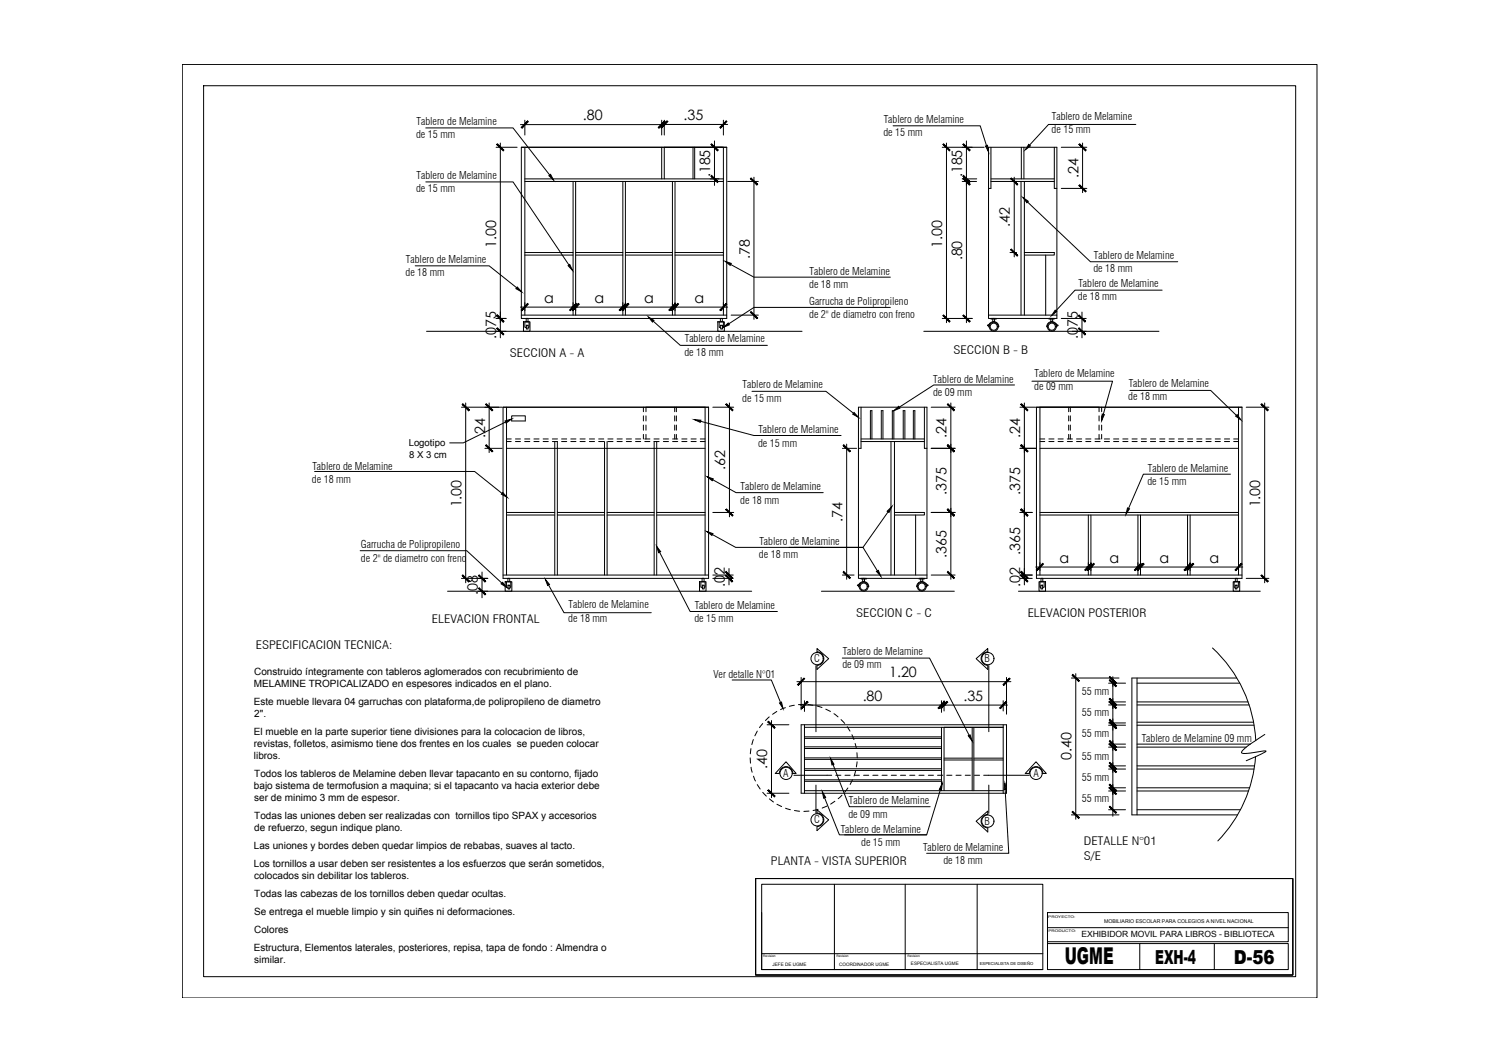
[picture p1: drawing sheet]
<svg xmlns="http://www.w3.org/2000/svg" width="420mm" height="297mm" viewBox="0 0 420 297" stroke-linecap="round" stroke-linejoin="round" font-family="sans-serif">
<!-- layer: 03 -->
<path d="M51 18h317.7v261.4h-317.7z" fill="none" stroke="#000" stroke-width=".28"/>
<!-- layer: Textos -->
<path d="M57 24h305.7v249.4h-305.7z" fill="none" stroke="#000" stroke-width=".28"/>
<!-- layer: LAZO -->
<g fill="none" stroke="#000" stroke-width=".28">
<path d="M146.9 33.7v4.1M185.2 33.7v4.1M185.9 33.7v4.1M200 39.5v12.4M202.5 33.7v4.1M203.7 34.8l-58 .1M270.5 39.5v12.4M138.9 41.2h5.9M140.1 40v50.3M145.9 41.2h57.5v48h-57.5zM146.9 41.2v47M146.9 50.8h55.6"/>
<path d="M146.9 50.1h55.6M160.4 50.8v37.4M161.1 50.8v37.4M174.3 50.8v37.4M175.1 50.8v37.4M185.2 41.2v8.9M185.9 41.2v8.9M188.2 50.8v37.4M188.9 50.8v37.4M194 41.2v8.9M194.5 41.2v8.9M202.5 41.2v47"/>
<path d="M203.7 50.8h8.6M211 49.6v39.8M263.8 41.2h11.7M264.9 40v50.3M269.3 50.8h4.1M269.3 50.1h4.1M270.5 49.6v40.7M276.7 41.2h19.1v48h-19.1zM277.4 50.8h17.7M277.4 50.1h17.7M277.4 41.2v11.5h-.7M283.9 49.6v22.3"/>
<path d="M285.8 50.8v37.4M285.9 41.2v8.9M286.6 41.2v8.9M286.7 50.8v37.4M295.1 41.2v11.5h.7M297.1 41.2h7.1M297.1 52.7h7.1M303 40v13.9M146.9 70.7h13.5M146.9 71.4h13.5M161.1 70.7h13.2M161.1 71.4h13.2"/>
<path d="M175.1 70.7h13.1M175.1 71.4h13.1M188.9 70.7h13.6M188.9 71.4h13.6M282.7 70.7h1.9M286.7 70.7h8.4v.7h-8.4M292.7 71.4v16.8M119.4 92.8h105.1M138.9 89.2h2.8M140.1 87.4v7.2M145.7 86h58M145.9 88.2h57.5"/>
<path d="M146.5 90.1h1.9v2.7h-1.9zM147.3 89.2h.5v.9h-.5zM147.3 91.7h-.4v-1.6h1.2v1.6h-.3M147.3 91.1h.5v1h-.5zM200.9 90.1h1.8v2.7h-1.8zM201.6 89.2h.6v.9h-.6zM201.7 91.7h-.4v-1.6h1.2v1.6h-.3M201.7 91.1h.5v1h-.5zM204.7 88.2h7.6M258.6 92.8h65.8M263.8 89.2h8.3M276.7 88.2h19.1"/>
<path d="M276.7 91.5h.2M276.7 91.5a1.42 1.42 0 0 1 1.5-1.5 1.42 1.42 0 0 1 1.4 1.5h-.2M276.8 91l-.3 .2M277.1 90.5l-.6 .7M277.4 89.2h1.5v.1h-1.5zM277.9 89.3v.8h.5v-.8M277.9 89.2h.5M293 91.5h.2M293 91.5a1.42 1.42 0 0 1 1.4-1.5 1.42 1.42 0 0 1 1.4 1.5h-.2M293.6 89.2h1.5v.1h-1.5zM294.1 89.3v.8h.6v-.8M294.1 89.2h.6"/>
<path d="M295.5 90.5l.6 .7M295.7 91l.3 .2M297.1 89.2h7M302.9 87.4v7.2M129.2 114h11.4M130.4 112.8v50.4M136.9 112.8v13.9M140.8 114h57.5v47.9h-57.5zM141.8 114v47M197.4 114v47M199.5 114h5.9M204.2 112.8v31.9"/>
<path d="M240.3 114h19.2v47.9h-19.2zM241 114v11.5h-.7M258.8 114v11.5h.7M260.7 114h6.6M266.2 112.8v49.4M285.5 114h4.4M286.7 112.8v49.4M290.1 114h57.6v47.9h-57.6zM291.1 114v47M346.7 114v47M348.8 114h6.4M354 112.8v50.4"/>
<path d="M135.7 125.5h4.9M141.8 125.5h55.6M155.3 125.5v35.5M156 125.5v35.5M169.2 125.5v35.5M169.9 125.5v35.5M183.1 125.5v35.5M183.8 125.5v35.5M235.8 125.5h4M237 124.3v37.9M241 123.6h17.8M241 122.9h17.8"/>
<path d="M243.6 122.9v-7.9h.5v7.9M246.7 122.9v-7.9h.5v7.9M249.4 123.6v37.4M249.8 122.9v-7.9h.4v7.9M250.4 123.6v37.4M252.8 122.9v-7.9h.5v7.9M255.7 122.9v-7.9h.4v7.9M260.7 125.5h6.6M285.5 125.5h4.4M291.1 125.5h55.6M141.8 143.5h13.5M141.8 144.2h13.5"/>
<path d="M156 143.5h13.2M156 144.2h13.2M169.9 143.5h13.2M169.9 144.2h13.2M183.8 143.5h13.6M183.8 144.2h13.6M199.5 143.5h5.9M204.1 159.2v4.5M250.4 143.5h8.4v.7h-8.4M256.3 144.2v16.8M260.7 143.5h6.6M285.5 143.5h3.4"/>
<path d="M286.7 159.2v4.5M289.9 158.8h58M291.1 143.5h55.6M291.1 144.2h55.6M304.6 144.2v16.8M305.4 144.2v16.8M318.5 144.2v16.8M319.2 144.2v16.8M332.4 144.2v16.8M333.1 144.2v16.8M125.3 165.5h85.1M129.2 161.9h7.3"/>
<path d="M134.9 160.1v7.2M140.8 161h57.5M141.4 162.9h1.9v2.6h-1.9zM142.2 161.9h.5v1h-.5zM142.2 164.4h-.4v-1.5h1.2v1.5h-.3M142.2 163.8h.5v1.1h-.5zM195.8 162.9h1.8v2.6h-1.8zM196.5 161.9h.6v1h-.6zM196.6 164.4h-.4v-1.5h1.2v1.5h-.3M196.6 163.8h.5v1.1h-.5zM199.5 161h5.7M199.5 161.9h5.7"/>
<path d="M229.9 165.5h37.2M235.8 161h3.3M240.3 161h19.2M240.4 163.8l-.3 .2M240.5 164.3l-.2-.1a1.42 1.42 0 0 1 1.5-1.4 1.42 1.42 0 0 1 1.4 1.4l-.2 .1M240.7 163.3l-.6 .6M241 161.9h1.5v.2h-1.5zM241.5 162.1v.8h.5v-.8M241.5 161.9h.5M256.6 164.3h.2M256.6 164.2a1.42 1.42 0 0 1 1.4-1.4 1.42 1.42 0 0 1 1.4 1.4l-.1 .1M257.2 161.9h1.6v.2h-1.6z"/>
<path d="M257.7 162.1v.8h.6v-.8M257.7 161.9h.6M259.1 163.3l.7 .5M259.4 163.8h.3M260.7 161h6.6M285.1 165.5h67.7M285.5 161h3.4M285.5 161.9h3.4M290.1 161h57.6M290.8 162.9h1.9v2.6h-1.9zM291.4 164.4h-.3v-1.5h1.2v1.5h-.4M291.4 163.8h.5v1.1h-.5z"/>
<path d="M291.4 161.9h.5v1h-.5zM345.2 162.9h1.8v2.6h-1.8zM345.8 164.4h-.3v-1.5h1.1v1.5h-.3M345.8 163.8h.5v1.1h-.5zM345.8 161.9h.5v1h-.5zM348.8 161.9h6.4M223.1 190.8h59.9M224 197.4h58M224.3 189.7v9M225.2 196.2v3M228.7 181.6l3.3 2.8-3.3 3v-1.1a1.88 1.88 0 0 0 1.9-1.9 1.88 1.88 0 0 0-1.9-1.9zM263.5 196.2v3.2"/>
<path d="M264.3 196.2v2.9M273.2 184.4l3.3-2.8v.9a1.88 1.88 0 0 0-1.9 1.9 1.88 1.88 0 0 0 1.9 1.9v1.1zM280.8 196.2v2.9M281.7 189.7v10.2M299.9 189.8h13.3M301.1 188.6v40.8M310.3 191.3h4.8M310.3 196.5h4.8M310.3 197.4h4.8M311.5 189.4v8.9M311.5 195.6v8.8M311.5 190.4v1.8"/>
<path d="M318.3 191.3h28.7M318.3 196.5h31M318.3 197.4h31.3M318.3 189.8v38.3M339.4 181.4a37.7 37.7 0 0 1 12.1 25.9M346.2 189.8h-29.4v38.3h29.6M214.7 202.9h6.1M216 201.7v21.6M220 213.3l2.9 3.2h-1a1.88 1.88 0 0 0-1.9-1.9 1.88 1.88 0 0 0-1.8 1.9h-1.2zM224.3 202.9h57.4v19.2h-57.4zM225.2 218.7h38.3M225.2 218.3h38.3"/>
<path d="M225.2 203.6h55.6M225.2 206.3h38.3M225.2 206.7h38.3M225.2 202.9v19.2M225.2 215.7h38.3M225.2 215.2h38.3M225.2 212.6h38.3M225.2 212.2h38.3M225.2 209.6h38.3M225.2 209.1h38.3M263.5 203.6v17.8M264.3 203.6v17.8"/>
<path d="M264.3 212.8h7.8M264.3 212.3h7.8M272.1 203.6v17.8M272.6 203.6v17.8M272.6 212.8h8.2M272.6 212.3h8.2M280.8 202.9v19.2M290 213.3l2.9 3.2h-1a1.88 1.88 0 0 0-1.9-1.9 1.88 1.88 0 0 0-1.9 1.9h-1.1zM310.3 215.3h4.8M310.3 214.4h4.8M310.3 209.2h4.8M310.3 208.3h4.8"/>
<path d="M310.3 203h4.8M310.3 202.4h4.8M311.5 201.3v8.8M311.5 207.3v8.9M311.5 213.5v8.9M311.5 219.6v8.9M318.3 215.3h32.7M318.3 214.4h32.9M318.3 209.2h30.5M318.3 208.3h31.7M318.3 203h32.7M318.3 202.2h32.6"/>
<path d="M351.5 211.8a37.7 37.7 0 0 1-10.6 23.6M354 205.6a25.5 25.5 0 0 0-6.4 4.9l-.1 .2a2.82 2.82 0 0 0 2.5 .1l4.4-.5-1.3 .8-4.3 1.9M214.7 222.1h6.1M225.2 221.4h55.6M228.7 226.7l3.3 2.8-3.3 3v-1.1a1.88 1.88 0 0 0 1.9-1.9 1.88 1.88 0 0 0-1.9-1.9zM276.5 231.8a1.88 1.88 0 0 1-1.9-1.9 1.88 1.88 0 0 1 1.9-1.9v-.9l-3.3 2.8 3.3 3v-1.1M299.9 228.1h13.3M310.3 226.7h4.8M310.3 221.4h4.8M310.3 220.6h4.8M318.3 226.7h28.9M318.3 221.4h31.2"/>
<path d="M318.3 220.6h31.5"/>
<circle cx="278.2" cy="91.5" r="1.25"/>
<circle cx="278.2" cy="91.5" r=".99"/>
<circle cx="294.4" cy="91.5" r="1.25"/>
<circle cx="294.4" cy="91.5" r=".99"/>
<circle cx="241.8" cy="164.2" r="1.25"/>
<circle cx="241.8" cy="164.2" r=".99"/>
<circle cx="258" cy="164.2" r="1.25"/>
<circle cx="258" cy="164.2" r=".99"/>
<circle cx="228.7" cy="184.4" r="1.71"/>
<circle cx="276.5" cy="184.4" r="1.71"/>
<circle cx="220" cy="216.5" r="1.71"/>
<circle cx="290" cy="216.5" r="1.71"/>
<circle cx="228.7" cy="229.5" r="1.71"/>
<circle cx="276.5" cy="229.9" r="1.71"/>
</g>
<!-- layer: 0 -->
<g fill="#000" stroke="#000" stroke-width=".28">
<path d="M147.7 33.9l-1.6 2 1.8-1.8zM145.9 35.6l1.8-1.7-1.6 2z"/>
<path d="M184.2 35.6l.2 .3 1.6-2zM186 33.9l.2 .2-1.8 1.8z"/>
<path d="M186.7 33.9l-1.6 2 1.9-1.9zM185 35.6l1.7-1.7-1.6 2z"/>
<path d="M201.5 35.6l.2 .3 1.6-2zM203.3 33.9l.2 .1-1.8 1.9z"/>
<path d="M139 40.4l1.9 1.8 .1-.2zM139 40.4l.2-.1 1.8 1.7z"/>
<path d="M199.2 40.3l-.2 .1 2 1.6zM199 40.4l2 1.6-.2 .2z"/>
<path d="M199 49.3l1.8 1.8 .2-.2zM199.2 49.1l1.8 1.8-2-1.6z"/>
<path d="M210.1 50l1.8 1.8 .2-.2zM210.1 50l.1-.2 1.9 1.8z"/>
<path d="M264 40.4l1.7 1.8 .2-.2zM264 40.4l.1-.1 1.8 1.7z"/>
<path d="M269.7 40.3l-.1 .1 1.9 1.6zM269.6 40.4l1.9 1.6-.2 .2z"/>
<path d="M269.6 50l1.7 1.8 .2-.2zM269.6 50l.1-.2 1.8 1.8z"/>
<path d="M269.6 49.3l1.7 1.8 .2-.2zM269.7 49.1l1.8 1.8-1.9-1.6z"/>
<path d="M282.9 50l1.8 1.8 .2-.2zM282.9 50l.2-.2 1.8 1.8z"/>
<path d="M302.2 51.7l-.2 .2 2 1.7zM302 51.9l2 1.7-.2 .1z"/>
<path d="M302 40.4l1.8 1.8 .2-.2zM302 40.4l.2-.1 1.8 1.7z"/>
<path d="M282.9 69.9l2 1.6-1.8-1.8zM282.9 69.9l2 1.6-.2 .2z"/>
<path d="M139 88.3l2 1.7-1.8-1.8zM139 88.3l2 1.7-.1 .2z"/>
<path d="M139 88.3l2 1.7-1.8-1.8zM139 88.3l2 1.7-.1 .2z"/>
<path d="M139 91.9l1.9 1.9 .1-.2zM139 91.9l.2-.1 1.8 1.8z"/>
<path d="M147.7 85l-1.6 2 1.8-1.8zM147.7 85l-1.6 2-.2-.2z"/>
<path d="M161.2 85l-1.8 1.8 .2 .2zM161.2 85l.2 .2-1.8 1.8z"/>
<path d="M161.9 85l-1.6 2 1.9-1.8zM161.9 85l-1.6 2-.1-.2z"/>
<path d="M173.3 86.8l.2 .2 1.6-2zM175.1 85l.2 .2-1.8 1.8z"/>
<path d="M175.9 85l-1.6 2 1.7-1.8zM175.9 85l-1.6 2-.3-.2z"/>
<path d="M187.2 86.8l.2 .2 1.6-2zM189 85l.2 .2-1.8 1.8z"/>
<path d="M189.8 85l-1.7 2 1.8-1.8zM189.8 85l-1.7 2-.2-.2z"/>
<path d="M201.5 86.8l.2 .2 1.6-2zM203.3 85l.2 .2-1.8 1.8z"/>
<path d="M210.2 87.2l-.1 .2 2 1.6zM210.1 87.4l2 1.6-.2 .2z"/>
<path d="M264 88.3l1.9 1.7-1.8-1.8zM264 88.3l1.9 1.7-.2 .2z"/>
<path d="M269.6 88.3l1.9 1.7-1.8-1.8zM269.6 88.3l1.9 1.7-.2 .2z"/>
<path d="M302.1 88.2l-.2 .1 1.9 1.7zM301.9 88.3l1.9 1.7-.1 .2z"/>
<path d="M301.9 91.9l1.8 1.9 .1-.2zM302.1 91.8l1.7 1.8-1.9-1.7z"/>
<path d="M129.4 113.2l1.8 1.8 .2-.2zM129.4 113.2l.2-.2 1.8 1.8z"/>
<path d="M135.9 113.2l1.8 1.8 .2-.2zM135.9 113.2l.2-.2 1.8 1.8z"/>
<path d="M203.2 113.2l1.8 1.8 .2-.2zM203.2 113.2l.2-.2 1.8 1.8z"/>
<path d="M265.2 113.2l1.8 1.8 .1-.2zM265.2 113.2l.2-.2 1.7 1.8z"/>
<path d="M285.7 113.2l1.8 1.8 .2-.2zM285.7 113.2l.2-.2 1.8 1.8z"/>
<path d="M353 113.2l1.8 1.8 .2-.2zM353 113.2l.2-.2 1.8 1.8z"/>
<path d="M136.1 124.5l-.2 .2 2 1.6zM135.9 124.7l2 1.6-.2 .2z"/>
<path d="M236 124.7l1.8 1.8 .2-.2zM236.2 124.5l1.8 1.8-2-1.6z"/>
<path d="M265.4 124.5l-.2 .2 1.9 1.6zM265.2 124.7l1.9 1.6-.1 .2z"/>
<path d="M265.2 124.7l1.8 1.8 .1-.2zM265.4 124.5l1.7 1.8-1.9-1.6z"/>
<path d="M285.9 124.5l-.2 .2 2 1.6zM285.7 124.7l2 1.6-.2 .2z"/>
<path d="M285.7 124.7l1.8 1.8 .2-.2zM285.7 124.7l.2-.2 1.8 1.8z"/>
<path d="M203.3 160l-.2 .2 2 1.6zM203.1 160.2l2 1.6-.2 .2z"/>
<path d="M203.2 142.7l2 1.6-1.8-1.8zM203.2 142.7l2 1.6-.2 .2z"/>
<path d="M236.2 160l-.2 .2 2 1.6zM236 160.2l2 1.6-.2 .2z"/>
<path d="M265.4 160l-.2 .2 1.9 1.6zM265.2 160.2l1.9 1.6-.1 .2z"/>
<path d="M265.4 142.5l-.2 .2 1.9 1.6zM265.2 142.7l1.9 1.6-.1 .2z"/>
<path d="M265.2 142.7l1.8 1.8 .1-.2zM265.2 142.7l.2-.2 1.7 1.8z"/>
<path d="M285.9 160l-.2 .2 2 1.6zM285.7 160.2l2 1.6-.2 .2z"/>
<path d="M285.9 160l-.2 .2 2 1.6zM285.7 160.2l2 1.6-.2 .2z"/>
<path d="M285.7 142.7l2 1.6-1.8-1.8zM285.7 142.7l2 1.6-.2 .2z"/>
<path d="M285.7 142.7l1.8 1.8 .2-.2zM285.7 142.7l.2-.2 1.8 1.8z"/>
<path d="M291.9 157.7l-1.6 2 1.8-1.8zM291.9 157.7l-1.6 2-.2-.1z"/>
<path d="M303.6 159.6l.2 .1 1.6-2zM305.4 157.7l.2 .2-1.8 1.8z"/>
<path d="M306.2 157.7l-1.6 2 1.7-1.8zM306.2 157.7l-1.6 2-.3-.1z"/>
<path d="M319.3 157.7l-1.7 1.9 .1 .1zM319.3 157.7l.2 .2-1.8 1.8z"/>
<path d="M320.1 157.7l-1.7 2 1.9-1.8zM320.1 157.7l-1.7 2-.1-.1z"/>
<path d="M333.2 157.7l-1.8 1.9 .2 .1zM333.2 157.7l.2 .2-1.8 1.8z"/>
<path d="M333.9 157.7l-1.6 2 1.9-1.8zM333.9 157.7l-1.6 2-.1-.1z"/>
<path d="M347.5 157.7l-1.8 1.9 .2 .1zM347.5 157.7l.2 .2-1.8 1.8z"/>
<path d="M129.6 161l-.2 .1 2 1.6zM129.4 161.1l2 1.6-.2 .2z"/>
<path d="M134.1 161l-.1 .1 1.9 1.6zM134 161.1l1.9 1.6-.2 .2z"/>
<path d="M134 164.7l1.7 1.8 .2-.2zM134 164.7l.1-.2 1.8 1.8z"/>
<path d="M203.1 161.1l1.8 1.8 .2-.2zM203.1 161.1l.2-.1 1.8 1.7z"/>
<path d="M285.7 161.1l1.8 1.8 .2-.2zM285.7 161.1l.2-.1 1.8 1.7z"/>
<path d="M353 161.1l2 1.6-1.8-1.7zM353 161.1l2 1.6-.2 .2z"/>
<path d="M225.1 189.9l-1.7 2 1.8-1.9zM223.2 191.6l1.9-1.7-1.7 2z"/>
<path d="M226 196.4l-1.6 2 1.8-1.8zM226 196.4l-1.6 2-.2-.2z"/>
<path d="M264.3 196.4l-1.7 1.8 .1 .2zM264.3 196.4l.3 .2-1.9 1.8z"/>
<path d="M265.1 196.4l-1.6 2 1.8-1.8zM265.1 196.4l-1.6 2-.2-.2z"/>
<path d="M279.8 198.2l.2 .2 1.6-2zM281.6 196.4l.2 .2-1.8 1.8z"/>
<path d="M280.8 191.6l.1 .3 1.6-2zM282.5 189.9l.3 .1-1.9 1.9z"/>
<path d="M300.1 189l1.8 1.8 .2-.2zM300.1 189l.2-.2 1.8 1.8z"/>
<path d="M214.9 202.1l1.9 1.8 .1-.2zM214.9 202.1l.3-.2 1.7 1.8z"/>
<path d="M214.9 221.3l2 1.6-1.7-1.8zM214.9 221.3l2 1.6-.1 .2z"/>
<path d="M300.1 227.3l2 1.6-1.8-1.7zM300.1 227.3l2 1.6-.2 .3z"/>
</g>
<!-- layer: DRRP_TEXTOS-ACABADOS -->
<g fill="#000" stroke="#000" stroke-width=".28">
<path d="M153.6 49.2l.5-.4 .9 1.6zM275.9 40.9l.5-.2 .3 1.8zM286.4 55.3l1.4 1-.3 .5zM288 40.4l.4 .5-1.4 1.1zM159 74.4l.5-.4 .7 1.7zM203 73.2l1.7 .5-.3 .6zM144.8 80.3l1.2 1.4-1.6-.9zM181.5 88.7l1.6 1-.5 .5zM202.5 91.7l1.3-1.3 .3 .5zM295.4 86.8l.4 .4-1.4 1.1zM141.4 117.9l1.8-.6-1.5 1.1zM194.4 117.5l1.8 .1-.2 .6z"/>
<path d="M239.1 115.5l1.2 1.3-1.6-.8zM250.2 115l1.4-1.3 .3 .6zM308.5 115.9l.6 .2-.7 1.6zM345.9 116.5l.4-.4 1.1 1.5zM140.7 137.9l1.3 1.3-1.7-.9zM198 133.5l1.7 .6-.3 .5zM183.8 153l1.1 1.4-.5 .3zM197.8 148.8l1.8 .6-.3 .5zM245.3 160l.5-.3 .8 1.6zM248.3 143.1l1.4-1.3-.9 1.7zM315.6 142.2l.6 .3-1 1.5zM140.7 163l1.1 1.4-1.5-1z"/>
<path d="M152.7 162.2l1.1 1.4-.5 .3zM218.2 196.8l.6-.2 .4 1.7zM232.5 212.4l.9 1.6-.5 .2zM271 206l.5-.3 .6 1.8zM230.2 221.7l.9 1.5-.5 .3zM263.8 219.3l-.3 1.8-.6-.1zM281.3 219.2l.4 1.8-.6 .1z"/>
</g>
<g fill="none" stroke="#000" stroke-width=".28">
<path d="M119.2 35.8h24.4l10.3 13.2M250 35.2h24.4l1.8 5.6M317.9 34.8h-24.4l-5.3 5.8M119.2 50.9h24.4l15.7 23.3M287.6 56.6l17.6 16.7h24.5M116.2 74.4h20.7l7.7 6.2M204.5 74l6.5 3.6h38.2M182.9 89.9l7.5 6.8h24.4M249.2 86.1h-38.2l-7 4.6M325.3 81.2h-24.4l-5.3 5.8M141.5 118.2l-11.8 5.8h-3.8M196.1 117.9l14.9 4h24.4"/>
<path d="M210.5 109.6h20.7l7.7 6.1M284 107.8h-22.6l-9.7 6.2M288.9 106.7h22.5l-2.6 9.3M316.3 109.3h22.6l7.2 7M88.1 132h44.8l7.6 6.1M199.5 134.3l6.6 3.6h24.3M344.4 132.8h-24.3l-4.2 9.5M100.8 154.2h29.9l9.8 9M184.6 154.6l8.6 16.6h24.4M199.4 149.6l6.5 3.6h24.4M222.2 153.2h19.4l4 6.6M248.6 143.3l-7 9.9h-20.8"/>
<path d="M153.6 163.8l4.3 7.7h24.4M204.9 190.4h11l2.6 6.3M235.8 184.2h24.4l11.1 21.7M233.2 214l4.6 11.8h22.6M230.8 223.4l4.2 10.3h24.4M263.2 221.1l-3.8 12.6h-23M281.4 221.1l1 17.8h-23"/>
</g>
<!-- layer: LAZO -->
<g fill="#000" stroke="#000" stroke-width=".28">
<path d="M310.7 190.2l-.2 .3 2 1.5zM310.5 190.5l2 1.5-.2 .2z"/>
<path d="M310.7 196.4l-.2 .2 2 1.6zM310.5 196.6l2 1.6-.2 .2z"/>
<path d="M310.5 189.6l1.8 1.8 .2-.2zM310.5 189.6l.2-.2 1.8 1.8z"/>
<path d="M310.5 195.7l1.8 1.8 .2-.2zM310.5 195.7l.2-.2 1.8 1.8z"/>
<path d="M310.5 195.7l1.8 1.8 .2-.2zM310.5 195.7l.2-.2 1.8 1.8z"/>
<path d="M310.7 202.1l-.2 .1 2 1.6zM310.5 202.2l2 1.6-.2 .2z"/>
<path d="M310.7 208.2l-.2 .2 2 1.6zM310.5 208.4l2 1.6-.2 .1z"/>
<path d="M310.7 214.3l-.2 .2 2 1.6zM310.5 214.5l2 1.6-.2 .2z"/>
<path d="M310.5 207.5l1.8 1.8 .2-.2zM310.7 207.3l1.8 1.8-2-1.6z"/>
<path d="M310.5 213.6l1.8 1.8 .2-.2zM310.5 213.6l.2-.2 1.8 1.8z"/>
<path d="M310.5 201.6l1.8 1.8 .2-.2zM310.7 201.4l1.8 1.8-2-1.6z"/>
<path d="M310.7 220.4l-.2 .2 2 1.7zM310.5 220.6l2 1.7-.2 .1z"/>
<path d="M310.5 219.8l1.8 1.8 .2-.2zM310.5 219.8l.2-.2 1.8 1.8z"/>
<path d="M310.5 219.8l1.8 1.8 .2-.2zM310.5 219.8l.2-.2 1.8 1.8z"/>
<path d="M310.5 225.9l1.8 1.8 .2-.2zM310.5 225.9l.2-.2 1.8 1.8z"/>
</g>
<!-- layer: Proyecciones -->
<g fill="none" stroke="#000" stroke-width=".28">
<path d="M180.1 114v1.3M180.1 116.4v1.5M180.1 119v1.4M180.8 114v1.3M180.8 116.4v1.5M180.8 119v1.4M188.9 114v1.3M188.9 116.4v1.5M188.9 119v1.4M189.3 114v1.3M189.3 116.4v1.5M189.3 119v1.4"/>
<path d="M299.1 114v1.3M299.1 116.4v1.5M299.1 119v1.4M299.6 114v1.3M299.6 116.4v1.5M299.6 119v1.4M307.7 114v1.3M307.7 116.4v1.5M307.7 119v1.4M308.4 114v1.3M308.4 116.4v1.5M308.4 119v1.4"/>
<path d="M141.8 123.6h1.3M141.8 122.9h1.3M144.3 123.6h1.4M144.3 122.9h1.4M146.9 123.6h1.4M146.9 122.9h1.4M149.5 123.6h1.4M149.5 122.9h1.4M152 123.6h1.5M152 122.9h1.5M154.6 123.6h1.5M154.6 122.9h1.5"/>
<path d="M155.3 123.6v1.9M156 123.6v1.9M157.2 123.6h1.4M157.2 122.9h1.4M159.8 123.6h1.4M159.8 122.9h1.4M162.4 123.6h1.4M162.4 122.9h1.4M165 123.6h1.4M165 122.9h1.4M167.6 123.6h1.4M167.6 122.9h1.4"/>
<path d="M169.2 123.6v1.9M169.9 123.6v1.9M170.2 123.6h1.4M170.2 122.9h1.4M172.7 123.6h1.5M172.7 122.9h1.5M175.3 123.6h1.5M175.3 122.9h1.5M177.9 123.6h1.4M177.9 122.9h1.4M180.1 121.6v1.3M180.5 123.6h1.4"/>
<path d="M180.5 122.9h1.4M180.8 121.6v1.3M183.1 123.6h1.4M183.1 122.9h1.4M183.1 123.6v1.9M183.8 123.6v1.9M185.7 123.6h1.4M185.7 122.9h1.4M188.3 123.6h1.4M188.3 122.9h1.4M188.9 121.6v1.3M189.3 121.6v1.3"/>
<path d="M190.9 123.6h1.4M190.9 122.9h1.4M193.4 123.6h1.5M193.4 122.9h1.5M196 123.6h1.4M196 122.9h1.4M291.1 123.6h1.4M291.1 122.9h1.4M293.6 123.6h1.4M293.6 122.9h1.4M296.2 123.6h1.4M296.2 122.9h1.4"/>
<path d="M298.8 123.6h1.4M298.8 122.9h1.4M299.1 121.6v1.3M299.6 121.6v1.3M301.3 123.6h1.5M301.3 122.9h1.5M303.9 123.6h1.5M303.9 122.9h1.5M306.5 123.6h1.4M306.5 122.9h1.4M307.7 121.6v1.3M308.4 121.6v1.3"/>
<path d="M309.1 123.6h1.5M309.1 122.9h1.5M311.7 123.6h1.5M311.7 122.9h1.5M314.3 123.6h1.4M314.3 122.9h1.4M316.9 123.6h1.4M316.9 122.9h1.4M319.5 123.6h1.4M319.5 122.9h1.4M322 123.6h1.5M322 122.9h1.5"/>
<path d="M324.6 123.6h1.5M324.6 122.9h1.5M327.3 123.6h1.4M327.3 122.9h1.4M329.8 123.6h1.5M329.8 122.9h1.5M332.4 123.6h1.5M332.4 122.9h1.5M335 123.6h1.4M335 122.9h1.4M337.6 123.6h1.4M337.6 122.9h1.4"/>
<path d="M340.2 123.6h1.4M340.2 122.9h1.4M342.7 123.6h1.5M342.7 122.9h1.5M345.3 123.6h1.4M345.3 122.9h1.4M217.4 199.2l-1.1 .8M219.9 198.1l-1.4 .6M222.3 197.4l-1.3 .3M225 197.2l-1.5 .1M226.1 197.2l1.5 .2M228.7 197.7l1.4 .4"/>
<path d="M231.2 198.5l1.3 .7M233.4 199.8l1.2 .9M210 212.2l.1 1.5M210.2 209.6l-.2 1.4M210.2 214.8l.3 1.4M210.9 207.1l-.4 1.3M210.9 217.3l.6 1.4M212 204.7l-.7 1.3M212 219.7l.8 1.2M213.5 202.6l-.9 1.1M215.3 200.7l-1 1M231.5 217h1.3"/>
<path d="M233.9 217h1.5M235.4 201.5l1 1M236.5 217h1.5M237.2 203.5l.7 1.2M238.5 205.7l.5 1.4M238.6 218.4l-.6 1.2M239.2 217h1.4M239.4 208.2l.3 1.4M239.5 215.9l-.4 1.4M239.9 210.7l.1 1.5M239.9 213.3l-.2 1.4M241.7 217h1.5"/>
<path d="M244.3 217h1.5M246.9 217h1.4M249.5 217h1.4M252.1 217h1.4M254.6 217h1.5M257.2 217h1.5M259.9 217h1.4M262.4 217h1.5M265 217h1.5M267.6 217h1.4M270.2 217h1.4M272.8 217h1.4"/>
<path d="M275.4 217h1.3M213.5 221.8l1 1.1M215.4 223.6l1.1 .9M217.5 225.2l1.3 .6M219.9 226.3l1.3 .4M222.4 226.9l1.4 .2M226.5 227.1l-1.5 .1M229 226.6l-1.4 .3M231.5 225.7l-1.4 .5M233.7 224.3l-1.2 .8M235.7 222.6l-1.1 1M237.3 220.6l-.9 1.2"/>
</g>
<!-- layer: Mobiliario 2 -->
<path d="M143.2 116.4h3.8v1.5h-3.8z" fill="none" stroke="#000" stroke-width=".28"/>
<!-- layer: PATA LATERAL DERECHA -->
<path d="M228.4 186.4v18.5M276.8 186.4v18.5M222.2 217h9.3M228.4 219.8v7.9M276.7 217h11.4M276.8 219.8v7.9" fill="none" stroke="#000" stroke-width=".28"/>
<!-- layer: Cotas -->
<path d="M211.5 246h150.4v27h-150.4z" fill="none" stroke="#000" stroke-width=".28"/>
<!-- layer: LINEAS COMPLEMENTARIAS -->
<path d="M213.2 255.5v15.9v-23.8h78.7v23.8h-78.7h20.4M233.6 247.6v23.8M253.4 247.6v23.8M273.5 247.6v23.8M293.2 259.7h67.4M213.2 267h78.7M233.6 271.4h58.3M293.2 263.7h67.4v-8.2h-67.4v15.9h67.4v-7.2h-67.4M319 264.2v7.2M339.9 264.2v7.2" fill="none" stroke="#000" stroke-width=".28"/>
<text font-size="6.5" x="298" y="269.9">UGME</text>
<g font-size="5.4">
<text x="323.4" y="269.8">EXH-4</text>
<text x="345.4" y="269.8">D-56</text>
</g>
<g font-size="4">
<text x="163.2" y="33.7">.80</text>
<text x="191.4" y="33.7">.35</text>
<text x="198.8" y="49.7" transform="rotate(-90 198.8 49.7)">.185</text>
<text x="269.3" y="49.7" transform="rotate(-90 269.3 49.7)">.185</text>
<text x="301.9" y="49.9" transform="rotate(-90 301.9 49.9)">.24</text>
<text x="282.7" y="63.6" transform="rotate(-90 282.7 63.6)">.42</text>
<text x="138.9" y="69.3" transform="rotate(-90 138.9 69.3)">1.00</text>
<text x="263.8" y="69.3" transform="rotate(-90 263.8 69.3)">1.00</text>
<text x="209.9" y="72.4" transform="rotate(-90 209.9 72.4)">.78</text>
<text x="269.3" y="72.9" transform="rotate(-90 269.3 72.9)">.80</text>
<text x="152.3" y="84.8">a</text>
<text x="166.4" y="84.8">a</text>
<text x="180.3" y="84.8">a</text>
<text x="194.4" y="84.8">a</text>
<text x="138.9" y="95" transform="rotate(-90 138.9 95)">.075</text>
<text x="301.7" y="95" transform="rotate(-90 301.7 95)">.075</text>
<text x="135.8" y="122.7" transform="rotate(-90 135.8 122.7)">.24</text>
<text x="265" y="122.7" transform="rotate(-90 265 122.7)">.24</text>
<text x="285.6" y="122.7" transform="rotate(-90 285.6 122.7)">.24</text>
<text x="203" y="131.6" transform="rotate(-90 203 131.6)">.62</text>
<text x="129.2" y="142.1" transform="rotate(-90 129.2 142.1)">1.00</text>
<text x="265" y="138.5" transform="rotate(-90 265 138.5)">.375</text>
<text x="285.6" y="138.5" transform="rotate(-90 285.6 138.5)">.375</text>
<text x="352.8" y="142.1" transform="rotate(-90 352.8 142.1)">1.00</text>
<text x="235.8" y="146.1" transform="rotate(-90 235.8 146.1)">.74</text>
<text x="285.6" y="155.3" transform="rotate(-90 285.6 155.3)">.365</text>
<text x="265" y="156.2" transform="rotate(-90 265 156.2)">.365</text>
<text x="296.6" y="157.6">a</text>
<text x="310.6" y="157.6">a</text>
<text x="324.5" y="157.6">a</text>
<text x="338.6" y="157.6">a</text>
<text x="133.7" y="166.6" transform="rotate(-90 133.7 166.6)">.08</text>
<text x="202.9" y="164.3" transform="rotate(-90 202.9 164.3)">.02</text>
<text x="285.6" y="164.3" transform="rotate(-90 285.6 164.3)">.02</text>
<text x="248.9" y="189.7">1.20</text>
<text x="241.5" y="196.2">.80</text>
<text x="269.7" y="196.2">.35</text>
<text x="214.8" y="215.4" transform="rotate(-90 214.8 215.4)">.40</text>
<text x="299.9" y="212.9" transform="rotate(-90 299.9 212.9)">0.40</text>
</g>
<g font-size="3.2">
<text x="142.7" y="100">SECCION A - A</text>
<text x="266.9" y="99.2">SECCION B - B</text>
<text x="239.7" y="172.7">SECCION C - C</text>
<text x="287.7" y="172.7">ELEVACION POSTERIOR</text>
<text x="120.9" y="174.3">ELEVACION FRONTAL</text>
<text x="71.6" y="181.8">ESPECIFICACION TECNICA:</text>
<text x="303.4" y="236.6">DETALLE N°01</text>
<text x="215.8" y="242.1">PLANTA - VISTA SUPERIOR</text>
<text x="303.4" y="240.9">S/E</text>
</g>
<g font-size="3">
<text x="116.6" y="35">Tablero de Melamine</text>
<text x="247.4" y="34.4">Tablero de Melamine</text>
<text x="294.4" y="33.6">Tablero de Melamine</text>
<text x="116.5" y="38.7">de 15 mm</text>
<text x="247.3" y="38.1">de 15 mm</text>
<text x="294.4" y="37.3">de 15 mm</text>
<text x="116.5" y="53.8">de 15 mm</text>
<text x="116.6" y="50.1">Tablero de Melamine</text>
<text x="113.5" y="77.3">de 18 mm</text>
<text x="113.6" y="73.6">Tablero de Melamine</text>
<text x="226.6" y="77">Tablero de Melamine</text>
<text x="306.1" y="76.2">de 18 mm</text>
<text x="306.2" y="72.5">Tablero de Melamine</text>
<text x="226.5" y="80.7">de 18 mm</text>
<text x="301.9" y="80.4">Tablero de Melamine</text>
<text x="226.5" y="85.4">Garrucha de Polipropileno</text>
<text x="226.5" y="89.2">de 2&quot; de diametro con freno</text>
<text x="301.7" y="84.1">de 18 mm</text>
<text x="191.7" y="95.9">Tablero de Melamine</text>
<text x="191.6" y="99.6">de 18 mm</text>
<text x="261.3" y="107.1">Tablero de Melamine</text>
<text x="289.6" y="105.6">Tablero de Melamine</text>
<text x="207.8" y="112.4">de 15 mm</text>
<text x="207.9" y="108.8">Tablero de Melamine</text>
<text x="261.2" y="110.8">de 09 mm</text>
<text x="289.5" y="109.3">de 09 mm</text>
<text x="315.8" y="112">de 18 mm</text>
<text x="315.9" y="108.3">Tablero de Melamine</text>
<text x="212.2" y="125">de 15 mm</text>
<text x="212.3" y="121.3">Tablero de Melamine</text>
<text x="87.4" y="131.4">Tablero de Melamine</text>
<text x="87.3" y="135.2">de 18 mm</text>
<text x="207.3" y="137.3">Tablero de Melamine</text>
<text x="321.2" y="135.8">de 15 mm</text>
<text x="321.3" y="132.1">Tablero de Melamine</text>
<text x="207.2" y="141">de 18 mm</text>
<text x="101" y="153.5">Garrucha de Polipropileno</text>
<text x="212.6" y="152.6">Tablero de Melamine</text>
<text x="101" y="157.3">de 2&quot; de diametro con freno</text>
<text x="212.4" y="156.3">de 18 mm</text>
<text x="159.1" y="170.3">Tablero de Melamine</text>
<text x="194.5" y="170.6">Tablero de Melamine</text>
<text x="159.1" y="174">de 18 mm</text>
<text x="194.4" y="174.2">de 15 mm</text>
<text x="227.9" y="185.4">C</text>
<text x="235.9" y="183.3">Tablero de Melamine</text>
<text x="275.6" y="185.4">B</text>
<text x="199.7" y="189.7">Ver detalle N°01</text>
<text x="235.8" y="187.1">de 09 mm</text>
<text x="302.9" y="194.6">55 mm</text>
<text x="302.9" y="200.5">55 mm</text>
<text x="302.9" y="206.4">55 mm</text>
<text x="319.6" y="207.6">Tablero de Melamine 09 mm</text>
<text x="302.9" y="212.8">55 mm</text>
<text x="219.3" y="217.5">A</text>
<text x="289.3" y="217.5">A</text>
<text x="302.9" y="218.7">55 mm</text>
<text x="237.6" y="225.2">Tablero de Melamine</text>
<text x="302.9" y="224.7">55 mm</text>
<text x="227.9" y="230.5">C</text>
<text x="235.3" y="233.1">Tablero de Melamine</text>
<text x="237.5" y="228.9">de 09 mm</text>
<text x="275.6" y="230.8">B</text>
<text x="241.1" y="236.8">de 15 mm</text>
<text x="258.4" y="238.3">Tablero de Melamine</text>
<text x="264.1" y="241.9">de 18 mm</text>
</g>
<g font-size="2.8">
<text x="71.1" y="188.9">Construido íntegramente con tableros aglomerados con recubrimiento de</text>
<text x="71" y="192.3">MELAMINE TROPICALIZADO en espesores indicados en el plano.</text>
<text x="71" y="197.4">Este mueble llevara 04 garruchas con plataforma,de polipropileno de diametro</text>
<text x="71.2" y="200.7">2&quot;.</text>
<text x="71" y="205.7">El mueble en la parte superior tiene divisiones para la colocacion de libros,</text>
<text x="71.1" y="209.1">revistas, folletos, asimismo tiene dos frentes en los cuales se pueden colocar</text>
<text x="71.1" y="212.4">libros.</text>
<text x="71.1" y="220.9">bajo sistema de termofusion a maquina; si el tapacanto va hacia exterior debe</text>
<text x="71.2" y="217.5">Todos los tableros de Melamine deben llevar tapacanto en su contorno, fijado</text>
<text x="71.2" y="224.2">ser de minimo 3 mm de espesor.</text>
<text x="71.2" y="229.3">Todas las uniones deben ser realizadas con tornillos tipo SPAX y accesorios</text>
<text x="71.2" y="232.7">de refuerzo, segun indique plano.</text>
<text x="71" y="237.7">Las uniones y bordes deben quedar limpios de rebabas, suaves al tacto.</text>
<text x="71" y="242.7">Los tornillos a usar deben ser resistentes a los esfuerzos que serán sometidos,</text>
<text x="71.1" y="246.1">colocados sin debilitar los tableros.</text>
<text x="71.2" y="251.1">Todas las cabezas de los tornillos deben quedar ocultas.</text>
<text x="71.1" y="256.1">Se entrega el mueble limpio y sin quiñes ni deformaciones.</text>
<text x="71.1" y="261.2">Colores</text>
<text x="71" y="266.2">Estructura, Elementos laterales, posteriores, repisa, tapa de fondo : Almendra o</text>
<text x="71.2" y="269.6">similar.</text>
</g>
<g font-size="2.7">
<text x="114.4" y="124.9">Logotipo</text>
<text x="114.5" y="128.1">8 X 3 cm</text>
</g>
<text font-size="2.4" x="302.7" y="262.3">EXHIBIDOR MOVIL PARA LIBROS - BIBLIOTECA</text>
<text font-size="1.5" x="309" y="258.3">MOBILIARIO ESCOLAR PARA COLEGIOS A NIVEL NACIONAL</text>
<g font-size="1.3">
<text x="216.3" y="270.4">JEFE DE UGME</text>
<text x="234.9" y="270.4">COORDINADOR UGME</text>
<text x="255" y="270.2">ESPECIALISTA UGME</text>
</g>
<text font-size="1.2" x="274.3" y="270.2">ESPECIALISTA DE DISEÑO</text>
<g font-size="1">
<text x="293.4" y="256.9">PROYECTO:</text>
<text x="293.5" y="260.9">PRODUCTO:</text>
</g>
<g font-size=".9">
<text x="213.7" y="268">Revision</text>
<text x="234.1" y="268">Revision</text>
<text x="254" y="268">Revision</text>
</g>
</svg>
